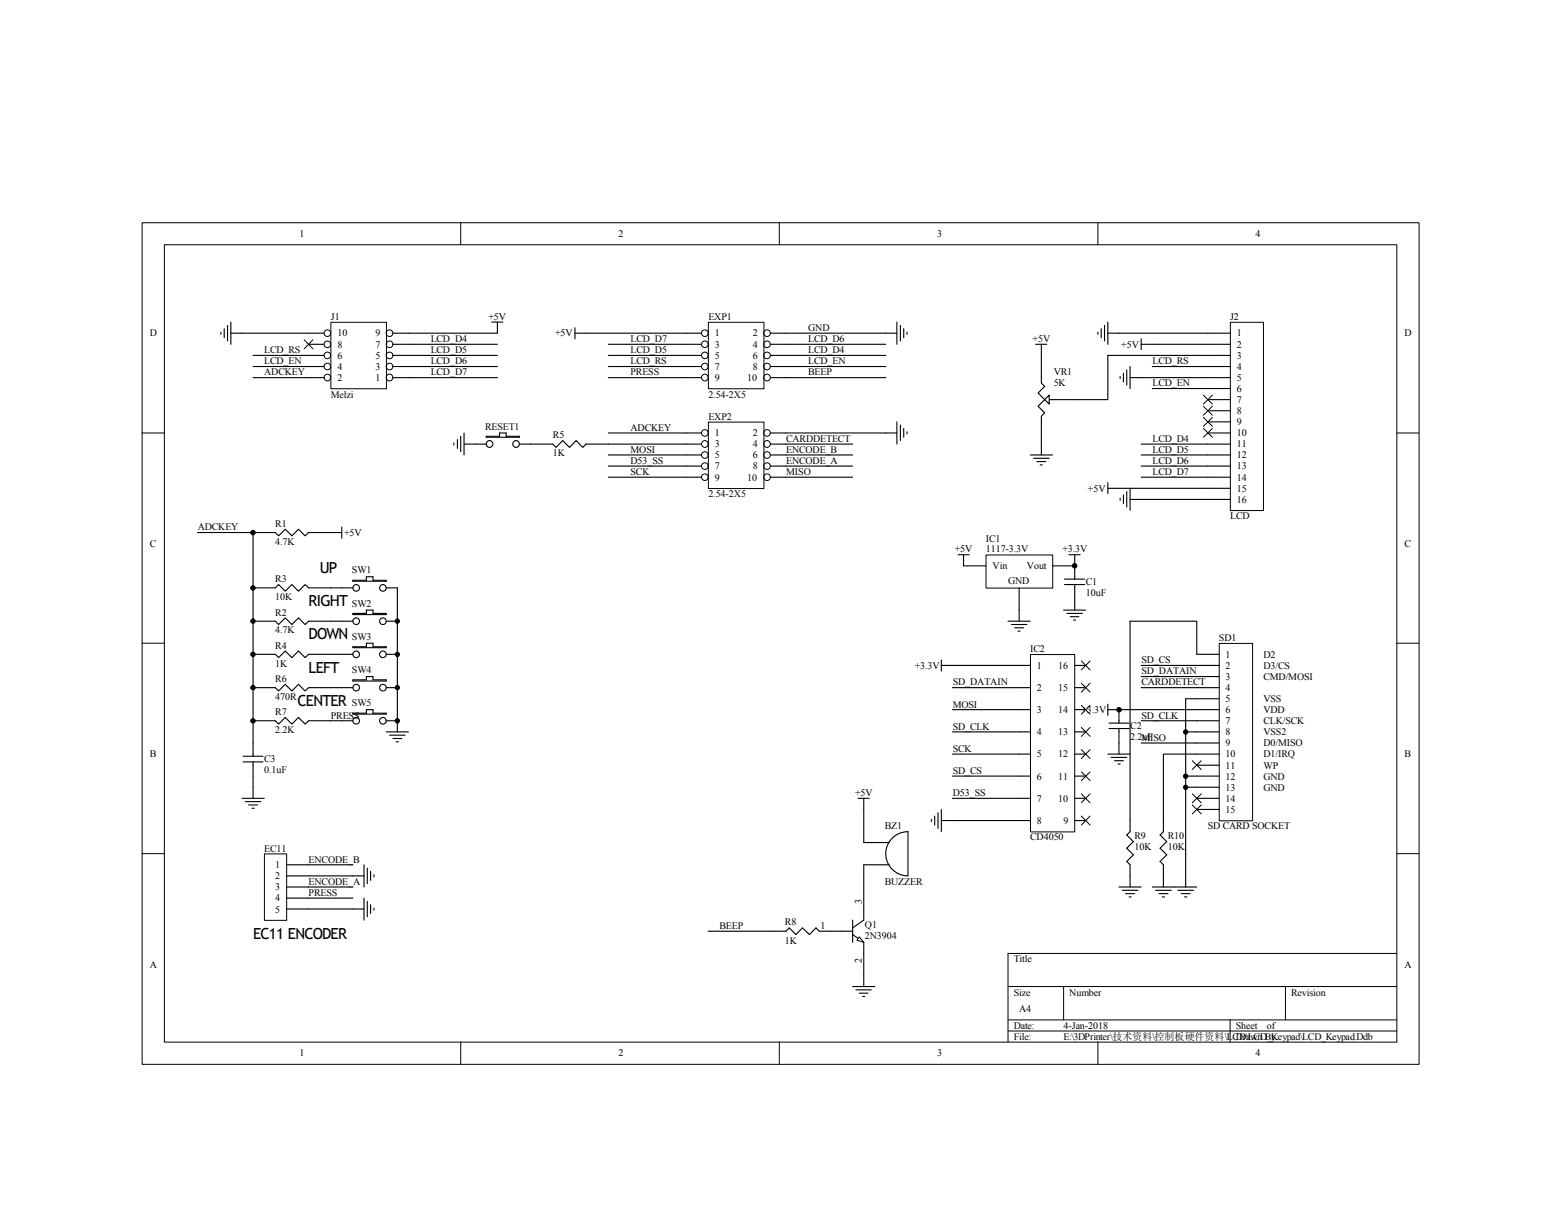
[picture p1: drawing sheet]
<svg xmlns="http://www.w3.org/2000/svg" width="279mm" height="216mm" viewBox="0 0 279 216" stroke-linecap="round" stroke-linejoin="round" font-family="sans-serif">
<g fill="none" stroke="#000" stroke-width=".18">
<path d="M25.4 39.9h228.6v150.6h-228.6zM82.5 39.8v4M139.5 39.8v4M196.5 39.8v4M29.4 43.8h220.6v142.8h-220.6zM25.4 77.5h4M250 77.5h4M25.4 115.1h4M250 115.1h4M25.4 152.8h4M250 152.8h4M180.4 176.6h69.6"/>
<path d="M190.4 176.6v6M230.1 176.6v6M250 170.7h-69.6v15.8M82.5 186.5v4M139.5 186.5v4M180.4 182.6h69.6M180.4 184.6h69.6M196.5 186.5v4M220.2 182.6v3.9"/>
</g>
<path d="M220.3 57.7h5.8v33.7h-5.8z" fill="#fff"/>
<path d="M220.2 57.7h5.9v33.7h-5.9z" fill="none" stroke="#000" stroke-width=".18"/>
<g fill="none" stroke="#000" stroke-width=".2">
<path d="M216.2 59.6h4M216.2 61.6h4M216.2 63.6h4M216.2 65.6h4M216.2 67.6h4M216.2 69.6h4M216.2 71.5h4M216.2 73.5h4M216.2 75.5h4M216.2 77.5h4M216.2 79.5h4M216.2 81.4h4"/>
<path d="M216.2 83.4h4M216.2 85.4h4M216.2 87.4h4M216.2 89.4h4M45.3 105.2h4l.6-.6 1.2 1.2 1.1-1.2 1.2 1.2 1.2-1.2 .6 .6h8M45.3 111.2h4l.6 .6 1.2-1.2 1.1 1.2 1.2-1.2 1.2 1.2 .6-.6h8M45.3 117.1h4l.6 .6 1.2-1.2 1.1 1.2 1.2-1.2 1.2 1.2 .6-.6h8M63.2 103.9h2.4v-.6h1.2v.6h2.3v.2h-5.9zM63.2 109.8h2.4v-.6h1.2v.6h2.3v.2h-5.9zM63.2 115.8h2.4v-.7h1.2v.7h2.3v.2h-5.9zM69.1 105.2h2v25.8M69.1 111.2h2"/>
<path d="M69.1 117.1h2M45.3 129h4l.6 .6 1.2-1.2 1.1 1.2 1.2-1.2 1.2 1.2 .6-.6h4M45.3 123.1h4l.6 .6 1.2-1.2 1.1 1.2 1.2-1.2 1.2 1.2 .6-.6h8M63.2 121.7h2.4v-.6h1.2v.6h2.3v.2h-5.9zM69.1 123.1h2M69.1 131h4M69.7 131.6h2.8M70.3 132.2h1.6M70.9 132.8h.4"/>
<circle cx="63.8" cy="111.2" r=".59"/>
<circle cx="63.8" cy="117.1" r=".59"/>
<circle cx="63.8" cy="105.2" r=".59"/>
<circle cx="68.5" cy="111.2" r=".6"/>
<circle cx="68.5" cy="105.2" r=".59"/>
<circle cx="68.5" cy="117.1" r=".59"/>
<circle cx="63.8" cy="123.1" r=".59"/>
<circle cx="68.5" cy="123.1" r=".6"/>
</g>
<path d="M59.3 57.7h9.9v11.9h-9.9z" fill="#fff"/>
<g fill="none" stroke="#000" stroke-width=".18">
<path d="M59.2 57.7h10v11.9h-10z"/>
<circle cx="58.6" cy="59.6" r=".59"/>
<circle cx="69.7" cy="59.6" r=".6"/>
<circle cx="58.6" cy="67.6" r=".59"/>
<circle cx="58.6" cy="63.6" r=".59"/>
<circle cx="58.6" cy="61.6" r=".59"/>
<circle cx="58.6" cy="65.6" r=".59"/>
<circle cx="69.7" cy="67.6" r=".6"/>
<circle cx="69.7" cy="61.6" r=".6"/>
<circle cx="69.7" cy="63.6" r=".6"/>
<circle cx="69.7" cy="65.6" r=".59"/>
</g>
<g fill="none" stroke="#000" stroke-width=".2">
<path d="M39.5 59.5v.4M40.1 58.8v1.7M40.7 58.3v2.7M41.3 59.6h16.7M41.3 57.7v3.9M88 57.7h2M89 57.7v1.9h-18.7M200.3 59.6h15.9M45.3 67.6h12.7M45.3 65.6h12.7M45.3 63.6h12.7M55.2 61.6h2.8"/>
<path d="M70.3 67.6h18.7M70.3 65.6h18.7M70.3 63.6h18.7M70.3 61.6h18.7M186.4 63.6v5l.6 .6-1.2 1.2 1.2 1.1-1.2 1.2 1.2 1.2-.6 .6v5M187 71.5h5.4M198.3 63.6h17.9M206.2 61.6h10M61.2 95.3h-6l-.6 .6-1.2-1.2-1.2 1.2-1.1-1.2-1.2 1.2-.6-.6h-4v33.7M61.2 94.4v2"/>
</g>
<path d="M187 71.5l.8-.8v1.6z" fill="#fff"/>
<g fill="none" stroke="#000" stroke-width=".2">
<path d="M196.5 59.5v.4M197.1 58.8v1.7M197.7 58.3v2.7M198.3 57.7v3.9M198.3 59.6h2M185.4 61.6h2M186.4 61.6v2M186.4 79.5v1.9M187.8 70.7v1.6l-.8-.8zM198.3 63.6v7.9h-5.9M200.5 67.4v.4M201.1 66.8v1.6"/>
<path d="M201.7 66.2v2.8M202.3 65.6v4M202.3 67.6h13.9M204.3 60.7v1.9M204.3 61.6h1.9M206.2 65.6h10M206.2 69.6h10M184.4 81.4h4M185 82h2.8M185.6 82.6h1.6M186.2 83.2h.4M198.3 86.4v2"/>
<path d="M198.3 87.4h17.9M200.5 89.2v.4M201.1 88.6v1.6M201.7 88v2.8M202.3 87.4v4M202.3 89.4h13.9M204.3 81.4h11.9M204.3 85.4h11.9M204.3 83.4h11.9"/>
</g>
<path d="M215.4 76.7l1.6 1.6M215.4 74.7l1.6 1.6M215.4 72.7l1.6 1.6M215.4 70.7l1.6 1.6M217 76.7l-1.6 1.6M217 74.7l-1.6 1.6M217 72.7l-1.6 1.6M217 70.7l-1.6 1.6" fill="none" stroke="#000" stroke-width=".18"/>
<path d="M47.4 152.9h3.9v11.9h-3.9z" fill="#fff"/>
<path d="M47.3 152.9h4v11.9h-4z" fill="none" stroke="#000" stroke-width=".18"/>
<path d="M204.3 79.5h11.9M35.3 95.3h10M51.3 154.8h11.9M51.3 156.8h13.9M51.3 158.8h11.9M65.2 154.8v4M65.7 155.4v2.8M66.3 156v1.6M66.9 156.6v.4M51.3 160.8h11.9M51.3 162.7h11.9" fill="none" stroke="#000" stroke-width=".2"/>
<path d="M126.8 57.7h9.9v11.9h-9.9z" fill="#fff"/>
<g fill="none" stroke="#000" stroke-width=".18">
<path d="M126.8 57.7h9.9v11.9h-9.9z"/>
<circle cx="126.2" cy="59.6" r=".59"/>
<circle cx="137.3" cy="59.6" r=".6"/>
<circle cx="126.2" cy="67.6" r=".59"/>
<circle cx="126.2" cy="63.6" r=".59"/>
<circle cx="126.2" cy="61.6" r=".59"/>
<circle cx="126.2" cy="65.6" r=".59"/>
<circle cx="137.3" cy="67.6" r=".6"/>
<circle cx="137.3" cy="63.6" r=".6"/>
<circle cx="137.3" cy="61.6" r=".6"/>
<circle cx="137.3" cy="65.6" r=".59"/>
</g>
<path d="M122.8 59.6h2.8M137.9 59.6h2.8M122.8 61.6h2.8M122.8 63.6h2.8M122.8 65.6h2.8M122.8 67.6h2.8M137.9 61.6h2.8M137.9 63.6h2.8M137.9 65.6h2.8M137.9 67.6h2.8" fill="none" stroke="#000" stroke-width=".2"/>
<path d="M126.8 75.6h9.9v11.9h-9.9z" fill="#fff"/>
<g fill="none" stroke="#000" stroke-width=".18">
<path d="M126.8 75.6h9.9v11.9h-9.9z"/>
<circle cx="126.2" cy="79.5" r=".59"/>
<circle cx="126.2" cy="77.5" r=".59"/>
<circle cx="137.3" cy="79.5" r=".6"/>
<circle cx="137.3" cy="77.5" r=".59"/>
<circle cx="126.2" cy="83.4" r=".59"/>
<circle cx="126.2" cy="85.4" r=".59"/>
<circle cx="126.2" cy="81.5" r=".59"/>
<circle cx="137.3" cy="83.4" r=".6"/>
<circle cx="137.3" cy="85.4" r=".6"/>
<circle cx="137.3" cy="81.5" r=".59"/>
</g>
<g fill="none" stroke="#000" stroke-width=".2">
<path d="M102.9 59.6h19.9M102.9 58.7v2M140.7 59.6h19.8M160.5 57.7v3.9M161.2 58.3v2.7M161.8 58.8v1.7M162.3 59.5v.4M85 79.5h2M87 78.1h2.4v-.6h1.2v.6h2.4v.2h-6zM93 79.5h5.9l.6 .6 1.2-1.2 1.2 1.2 1.2-1.2 1.2 1.2 .6-.6h20.7M108.9 61.6h13.9M108.9 63.6h13.9"/>
<path d="M108.9 65.6h13.9M108.9 67.6h13.9M122.8 77.5h2.8M137.9 77.5h22.6M137.9 79.5h14.7M140.7 61.6h17.8M140.7 63.6h17.8M140.7 65.6h17.8M140.7 67.6h17.8M160.5 75.5v4M161.2 76.1v2.8M161.8 76.7v1.6"/>
<path d="M162.3 77.3v.4M108.9 81.4h16.7M108.9 83.4h16.7M108.9 85.4h16.7M137.9 81.4h14.7M137.9 83.4h14.7M137.9 85.4h14.7"/>
<circle cx="87.6" cy="79.5" r=".6"/>
<circle cx="92.4" cy="79.5" r=".59"/>
</g>
<path d="M176.5 99.4h11.9v5.9h-11.9z" fill="#fff"/>
<path d="M176.5 99.4h11.9v5.9h-11.9z" fill="none" stroke="#000" stroke-width=".18"/>
<path d="M172.5 101.3h3.9M182.4 105.2v4M188.4 101.3h4" fill="none" stroke="#000" stroke-width=".2"/>
<path d="M184.5 117.2h7.9v31.7h-7.9z" fill="#fff"/>
<g fill="none" stroke="#000" stroke-width=".18">
<path d="M184.4 117.2h8v31.7h-8zM193.5 118.3l1.6 1.6M195.1 118.3l-1.6 1.6M193.5 122.3l1.6 1.6M193.5 126.3l1.6 1.5M193.5 130.2l1.6 1.6M193.5 134.2l1.6 1.6M193.5 138.2l1.6 1.5M195.1 122.3l-1.6 1.6M195.1 126.3l-1.6 1.5M195.1 130.2l-1.6 1.6M195.1 134.2l-1.6 1.6"/>
<path d="M195.1 138.2l-1.6 1.5M193.5 142.1l1.6 1.6M193.5 146.1l1.6 1.6M195.1 142.1l-1.6 1.6M195.1 146.1l-1.6 1.6"/>
</g>
<g fill="none" stroke="#000" stroke-width=".2">
<path d="M171.5 99.3h2M172.5 99.3v2M168.5 119.1h2M168.5 118.2v1.9M182.4 119.1h2M190.5 104.6h3.6M190.5 103.7h3.6M192.4 119.1h1.9M192.4 101.3v2.4M192.4 104.6v2.6M170.5 127h13.9M170.5 135h13.9"/>
<path d="M182.4 123.1h2M182.4 131h2M182.4 138.9h2M192.4 123.1h1.9M192.4 127h1.9M192.4 131h1.9M192.4 135h1.9M192.4 138.9h1.9M153.6 142.9h2M154.6 142.9v2M166.7 146.7v.4M167.3 146.1v1.6"/>
<path d="M167.9 145.5v2.8M168.5 146.9h2M168.5 144.9v4M182.4 142.9h2M182.4 146.9h2M192.4 142.9h1.9M192.4 146.9h1.9M126.7 166.7h14l.6-.6 1.2 1.2 1.1-1.2 1.3 1.2 1.1-1.2 .6 .6h2M150.6 166.7h2M152.6 167.3l2 1.4M152.6 164.7v4M154.6 164.7l-2 1.4"/>
</g>
<path d="M153.8 167.7l.8 1-1.2-.4z" fill="#fff"/>
<path d="M153.8 167.7l.8 1-1.2-.4z" fill="none" stroke="#000" stroke-width=".18"/>
<path d="M148.6 166.7h2M152.6 176.6h4M153.2 177.2h2.8M153.8 177.8h1.6M154.4 178.4h.4M154.6 162.7v2M154.6 168.7v7.9" fill="none" stroke="#000" stroke-width=".2"/>
<path d="M218.3 115.2h5.9v31.7h-5.9z" fill="#fff"/>
<g fill="none" stroke="#000" stroke-width=".18">
<path d="M54.4 60.8l1.6 1.6M56 60.8l-1.6 1.6M218.2 115.2h6v31.7h-6zM213.4 136.2l1.6 1.6M215 136.2l-1.6 1.6M213.4 142.1l1.6 1.6M213.4 144.1l1.6 1.6M215 142.1l-1.6 1.6M215 144.1l-1.6 1.6"/>
<circle cx="45.3" cy="95.4" r=".39"/>
<circle cx="45.3" cy="105.3" r=".39"/>
<circle cx="45.3" cy="117.2" r=".39"/>
<circle cx="45.3" cy="111.2" r=".39"/>
<circle cx="71.1" cy="111.2" r=".39"/>
<circle cx="71.1" cy="117.2" r=".39"/>
<circle cx="192.3" cy="101.3" r=".4"/>
<circle cx="45.3" cy="129" r=".39"/>
<circle cx="45.3" cy="123.1" r=".39"/>
<circle cx="71.1" cy="129" r=".39"/>
<circle cx="71.1" cy="123.1" r=".39"/>
<circle cx="200.3" cy="127.1" r=".41"/>
<circle cx="212.2" cy="139" r=".39"/>
<circle cx="212.2" cy="131" r=".39"/>
<circle cx="212.2" cy="140.9" r=".39"/>
</g>
<g fill="none" stroke="#000" stroke-width=".2">
<path d="M81.2 79.3v.4M81.9 78.7v1.6M82.5 78.1v2.8M83.1 77.5v3.9M83.1 79.5h1.9M108.9 77.5h13.9M191.3 99.3h2M192.4 99.3v2M170.5 119.1h11.9M180.4 111.2h4M181 111.8h2.8M181.6 112.4h1.6"/>
<path d="M182.2 113h.4M182.4 109.2v2M190.4 109.2h3.9M191 109.8h2.7M191.6 110.4h1.5M192.2 111h.3M192.4 107.2v2M204.3 119.1h13.9M218.2 117.1h-4v-5.9h-11.9v37.7l-.6 .6 1.2 1.2-1.2 1.1 1.2 1.2-1.2 1.2 .6 .6v4M43.5 136.4h3.6M43.5 135.4h3.6M45.3 129v6.4"/>
<path d="M45.3 136.4v6.5M59.2 129h4M63.2 127.7h2.4v-.7h1.2v.7h2.3v.1h-5.9zM69.1 129h2M170.5 123.1h11.9M170.5 131h11.9M170.5 138.9h11.9M198.3 127h19.9M198.3 135h4M198.3 126.1v2M198.5 130.4h3.6M198.5 129.5h3.6"/>
<path d="M198.9 135.6h2.8M199.5 136.2h1.6M200.1 136.8h.4M200.3 127v2.5M200.3 130.4v4.6M204.3 121.1h13.9M204.3 123.1h13.9M204.3 129h13.9M204.3 133h13.9M212.2 131h6M212.2 138.9h6M214.2 137h4"/>
<path d="M218.2 135h-10v13.9l-.6 .6 1.2 1.2-1.2 1.1 1.2 1.2-1.2 1.2 .6 .6v4M218.2 125.1h-6v15.8M43.3 142.9h4M43.9 143.5h2.8M44.5 144.1h1.6M45.1 144.7h.4M154.6 144.9v5.9h4.6M159.2 154.8h-4.6v7.9M159.7 150a4 4 0 0 1 2.8-1.1v7.9a4 4 0 0 1-3.7-2.4 4 4 0 0 1 .9-4.4zM170.5 142.9h11.9M170.5 146.9h11.9M200.3 158.8h4"/>
<path d="M200.9 159.4h2.8M201.5 160h1.6M206.2 158.8h8M206.8 159.4h2.8M207.4 160h1.6M210.8 159.4h2.8M211.4 160h1.6M214.2 142.9h4M214.2 144.9h4M218.2 140.9h-6v17.9M63.2 162.7h2M65.2 160.8v3.9"/>
<path d="M65.7 161.4v2.7M66.3 162v1.5M66.9 162.6v.3M202.1 160.6h.4M208 160.6h.4M212 160.6h.4"/>
<circle cx="63.8" cy="129" r=".59"/>
<circle cx="68.5" cy="129" r=".59"/>
</g>
<g fill="#000">
<circle cx="45.3" cy="95.4" r=".39"/>
<circle cx="45.3" cy="105.3" r=".39"/>
<circle cx="45.3" cy="117.2" r=".39"/>
<circle cx="45.3" cy="111.2" r=".39"/>
<circle cx="71.1" cy="111.2" r=".39"/>
<circle cx="71.1" cy="117.2" r=".39"/>
<circle cx="192.3" cy="101.3" r=".4"/>
<circle cx="45.3" cy="129" r=".39"/>
<circle cx="45.3" cy="123.1" r=".39"/>
<circle cx="71.1" cy="129" r=".39"/>
<circle cx="71.1" cy="123.1" r=".39"/>
<circle cx="200.3" cy="127.1" r=".41"/>
<circle cx="212.2" cy="139" r=".39"/>
<circle cx="212.2" cy="131" r=".39"/>
<circle cx="212.2" cy="140.9" r=".39"/>
</g>
<g font-size="2.7">
<text x="57.2" y="102.6">UP</text>
<text x="55.2" y="108.5">RIGHT</text>
<text x="55.2" y="114.5">DOWN</text>
<text x="55.2" y="120.4">LEFT</text>
<text x="53.3" y="126.4">CENTER</text>
<text x="45.3" y="168">EC11 ENCODER</text>
</g>
<g font-size="1.8">
<text x="53.6" y="42.4">1</text>
<text x="110.7" y="42.4">2</text>
<text x="167.7" y="42.4">3</text>
<text x="224.7" y="42.4">4</text>
<text x="59.2" y="57.3">J1</text>
<text x="87.4" y="57.3">+5V</text>
<text x="126.8" y="57.3">EXP1</text>
<text x="144.7" y="59.3">GND</text>
<text x="220.2" y="57.3">J2</text>
<text x="26.8" y="60.2">D</text>
<text x="47.3" y="63.2">LCD_RS</text>
<text x="47.3" y="65.2">LCD_EN</text>
<text x="60.4" y="64.2">6</text>
<text x="60.4" y="62.2">8</text>
<text x="60.4" y="60.2">10</text>
<text x="67.2" y="64.2">5</text>
<text x="67.2" y="62.2">7</text>
<text x="67.2" y="60.2">9</text>
<text x="77.1" y="61.3">LCD_D4</text>
<text x="77.1" y="63.2">LCD_D5</text>
<text x="77.1" y="65.2">LCD_D6</text>
<text x="99.4" y="60.2">+5V</text>
<text x="112.9" y="65.2">LCD_RS</text>
<text x="112.9" y="63.2">LCD_D5</text>
<text x="112.9" y="61.3">LCD_D7</text>
<text x="128" y="60.2">1</text>
<text x="128" y="62.2">3</text>
<text x="128" y="64.2">5</text>
<text x="134.7" y="60.2">2</text>
<text x="134.7" y="62.2">4</text>
<text x="134.7" y="64.2">6</text>
<text x="144.7" y="65.2">LCD_EN</text>
<text x="144.7" y="63.2">LCD_D4</text>
<text x="144.7" y="61.3">LCD_D6</text>
<text x="184.8" y="61.3">+5V</text>
<text x="200.7" y="62.2">+5V</text>
<text x="206.3" y="65.2">LCD_RS</text>
<text x="221.4" y="60.2">1</text>
<text x="221.4" y="62.2">2</text>
<text x="221.4" y="64.2">3</text>
<text x="251.4" y="60.2">D</text>
<text x="47.3" y="67.2">ADCKEY</text>
<text x="59.2" y="71.2">Melzi</text>
<text x="60.4" y="68.2">2</text>
<text x="60.4" y="66.2">4</text>
<text x="67.2" y="68.2">1</text>
<text x="67.2" y="66.2">3</text>
<text x="77.1" y="67.2">LCD_D7</text>
<text x="112.9" y="67.2">PRESS</text>
<text x="126.8" y="71.2">2.54-2X5</text>
<text x="128" y="66.2">7</text>
<text x="128" y="68.2">9</text>
<text x="133.7" y="68.2">10</text>
<text x="134.7" y="66.2">8</text>
<text x="144.7" y="67.2">BEEP</text>
<text x="188.6" y="67.2">VR1</text>
<text x="188.6" y="69.2">5K</text>
<text x="206.3" y="69.2">LCD_EN</text>
<text x="221.4" y="66.2">4</text>
<text x="221.4" y="68.2">5</text>
<text x="221.4" y="70.1">6</text>
<text x="86.8" y="76.9">RESET1</text>
<text x="112.9" y="77.1">ADCKEY</text>
<text x="126.8" y="75.1">EXP2</text>
<text x="221.4" y="72.1">7</text>
<text x="221.4" y="74.1">8</text>
<text x="221.4" y="76.1">9</text>
<text x="99" y="78.5">R5</text>
<text x="99" y="81.7">1K</text>
<text x="112.9" y="81.1">MOSI</text>
<text x="112.9" y="83.1">D53_SS</text>
<text x="128" y="78.1">1</text>
<text x="128" y="80.1">3</text>
<text x="128" y="82">5</text>
<text x="134.7" y="78.1">2</text>
<text x="134.7" y="80.1">4</text>
<text x="134.7" y="82">6</text>
<text x="140.7" y="79.1">CARDDETECT</text>
<text x="140.7" y="83.1">ENCODE_A</text>
<text x="140.7" y="81.1">ENCODE_B</text>
<text x="206.3" y="79.1">LCD_D4</text>
<text x="206.3" y="81.1">LCD_D5</text>
<text x="206.3" y="83.1">LCD_D6</text>
<text x="221.4" y="78.1">10</text>
<text x="221.4" y="80.1">11</text>
<text x="221.4" y="82">12</text>
<text x="112.9" y="85">SCK</text>
<text x="126.8" y="89">2.54-2X5</text>
<text x="128" y="84">7</text>
<text x="128" y="86">9</text>
<text x="133.7" y="86">10</text>
<text x="134.7" y="84">8</text>
<text x="140.7" y="85">MISO</text>
<text x="194.7" y="88">+5V</text>
<text x="206.3" y="85">LCD_D7</text>
<text x="221.4" y="84">13</text>
<text x="221.4" y="86">14</text>
<text x="221.4" y="88">15</text>
<text x="35.4" y="95">ADCKEY</text>
<text x="49.3" y="94.4">R1</text>
<text x="61.6" y="95.9">+5V</text>
<text x="220.2" y="93">LCD</text>
<text x="221.4" y="90">16</text>
<text x="26.8" y="97.9">C</text>
<text x="49.3" y="97.5">4.7K</text>
<text x="170.9" y="98.9">+5V</text>
<text x="176.4" y="96.9">IC1</text>
<text x="176.4" y="98.9">1117-3.3V</text>
<text x="177.7" y="101.9">Vin</text>
<text x="183.8" y="101.9">Vout</text>
<text x="190.2" y="98.9">+3.3V</text>
<text x="251.4" y="97.9">C</text>
<text x="49.3" y="104.3">R3</text>
<text x="49.3" y="107.4">10K</text>
<text x="63" y="102.7">SW1</text>
<text x="180.4" y="104.5">GND</text>
<text x="194.4" y="104.6">C1</text>
<text x="194.4" y="106.6">10uF</text>
<text x="49.3" y="110.2">R2</text>
<text x="49.3" y="113.4">4.7K</text>
<text x="63" y="108.6">SW2</text>
<text x="49.3" y="116.2">R4</text>
<text x="49.3" y="119.3">1K</text>
<text x="63" y="114.6">SW3</text>
<text x="163.7" y="119.7">+3.3V</text>
<text x="184.4" y="116.8">IC2</text>
<text x="185.6" y="119.7">1</text>
<text x="189.4" y="119.7">16</text>
<text x="204.3" y="118.7">SD_CS</text>
<text x="218.2" y="114.8">SD1</text>
<text x="219.4" y="117.7">1</text>
<text x="219.4" y="119.7">2</text>
<text x="226.1" y="117.7">D2</text>
<text x="226.1" y="119.7">D3/CS</text>
<text x="49.3" y="122.1">R6</text>
<text x="49.3" y="125.3">470R</text>
<text x="63" y="120.5">SW4</text>
<text x="170.5" y="122.7">SD_DATAIN</text>
<text x="185.6" y="123.7">2</text>
<text x="189.4" y="123.7">15</text>
<text x="204.3" y="120.7">SD_DATAIN</text>
<text x="204.3" y="122.7">CARDDETECT</text>
<text x="219.4" y="121.7">3</text>
<text x="219.4" y="123.7">4</text>
<text x="219.4" y="125.7">5</text>
<text x="226.1" y="121.7">CMD/MOSI</text>
<text x="226.1" y="125.7">VSS</text>
<text x="49.3" y="128.1">R7</text>
<text x="49.3" y="131.2">2.2K</text>
<text x="59.2" y="128.7">PRESS</text>
<text x="63" y="126.4">SW5</text>
<text x="170.5" y="126.7">MOSI</text>
<text x="170.5" y="130.6">SD_CLK</text>
<text x="185.6" y="127.7">3</text>
<text x="185.6" y="131.6">4</text>
<text x="189.4" y="131.6">13</text>
<text x="189.4" y="127.7">14</text>
<text x="193.5" y="127.7">+3.3V</text>
<text x="202.3" y="130.4">C2</text>
<text x="204.3" y="128.7">SD_CLK</text>
<text x="219.4" y="127.7">6</text>
<text x="219.4" y="129.6">7</text>
<text x="219.4" y="131.6">8</text>
<text x="226.1" y="127.7">VDD</text>
<text x="226.1" y="129.6">CLK/SCK</text>
<text x="226.1" y="131.6">VSS2</text>
<text x="26.8" y="135.6">B</text>
<text x="47.3" y="136.4">C3</text>
<text x="170.5" y="134.6">SCK</text>
<text x="185.6" y="135.6">5</text>
<text x="189.4" y="135.6">12</text>
<text x="202.3" y="132.4">2.2uF</text>
<text x="204.3" y="132.6">MISO</text>
<text x="219.4" y="133.6">9</text>
<text x="219.4" y="135.6">10</text>
<text x="219.4" y="137.6">11</text>
<text x="226.1" y="133.6">D0/MISO</text>
<text x="226.1" y="135.6">D1/IRQ</text>
<text x="226.1" y="137.6">WP</text>
<text x="251.4" y="135.6">B</text>
<text x="47.3" y="138.3">0.1uF</text>
<text x="153" y="142.5">+5V</text>
<text x="170.5" y="142.5">D53_SS</text>
<text x="170.5" y="138.6">SD_CS</text>
<text x="185.6" y="139.6">6</text>
<text x="185.6" y="143.5">7</text>
<text x="189.4" y="143.5">10</text>
<text x="189.4" y="139.6">11</text>
<text x="219.4" y="139.6">12</text>
<text x="219.4" y="141.5">13</text>
<text x="219.4" y="143.5">14</text>
<text x="226.1" y="139.6">GND</text>
<text x="226.1" y="141.5">GND</text>
<text x="158.4" y="148.5">BZ1</text>
<text x="185.6" y="147.5">8</text>
<text x="190.4" y="147.5">9</text>
<text x="216.2" y="148.5">SD CARD SOCKET</text>
<text x="219.4" y="145.5">15</text>
<text x="47.3" y="152.4">EC11</text>
<text x="49.3" y="155.4">1</text>
<text x="55.2" y="154.4">ENCODE_B</text>
<text x="184.4" y="150.5">CD4050</text>
<text x="203.1" y="150.2">R9</text>
<text x="203.1" y="152.2">10K</text>
<text x="209" y="150.2">R10</text>
<text x="209" y="152.2">10K</text>
<text x="49.3" y="157.4">2</text>
<text x="49.3" y="159.4">3</text>
<text x="49.3" y="161.4">4</text>
<text x="55.2" y="158.4">ENCODE_A</text>
<text x="55.2" y="160.4">PRESS</text>
<text x="154.3" y="161.8" transform="rotate(-90 154.3 161.8)">3</text>
<text x="158.4" y="158.4">BUZZER</text>
<text x="49.3" y="163.4">5</text>
<text x="128.8" y="166.3">BEEP</text>
<text x="140.5" y="165.5">R8</text>
<text x="146.9" y="166.3">1</text>
<text x="154.8" y="166.1">Q1</text>
<text x="26.8" y="173.3">A</text>
<text x="140.5" y="169.1">1K</text>
<text x="154.3" y="172.5" transform="rotate(-90 154.3 172.5)">2</text>
<text x="154.8" y="168.1">2N3904</text>
<text x="181.4" y="172.3">Title</text>
<text x="251.4" y="173.3">A</text>
<text x="181.4" y="178.2">Size</text>
<text x="191.4" y="178.2">Number</text>
<text x="231.1" y="178.2">Revision</text>
<text x="181.4" y="184.1">Date:</text>
<text x="182.4" y="181.2">A4</text>
<text x="190.4" y="184.1">4-Jan-2018</text>
<text x="221.2" y="184.1">Sheet</text>
<text x="226.7" y="184.1">of</text>
<text x="53.6" y="189.1">1</text>
<text x="110.7" y="189.1">2</text>
<text x="167.7" y="189.1">3</text>
<text x="181.4" y="186.1">File:</text>
<text x="190.4" y="186.1">E:\3DPrinter\技技技技\控控控控控技技\LCD\LCD_Keypad\LCD_Keypad.Ddb</text>
<text x="221.2" y="186.1">Drawn By:</text>
<text x="224.7" y="189.1">4</text>
</g>
</svg>
